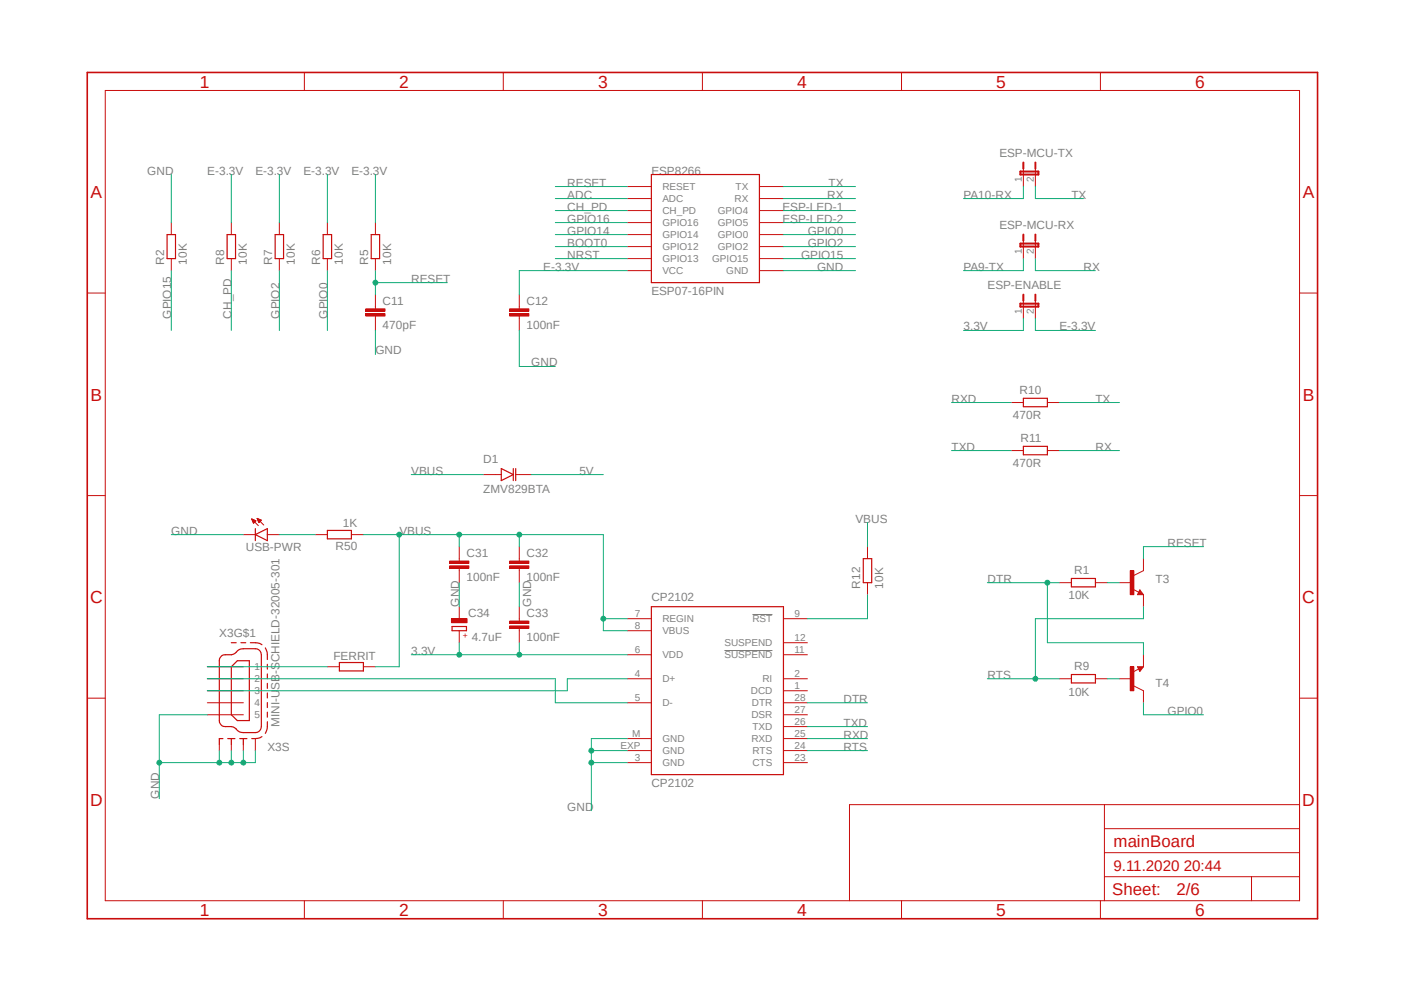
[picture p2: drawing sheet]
<svg xmlns="http://www.w3.org/2000/svg" width="297mm" height="210mm" viewBox="0 0 297 210" stroke-linecap="round" stroke-linejoin="round" font-family="sans-serif">
<path d="M17.9 15l261.2 179.9M279.1 15l-261.2 179.9" fill="none" stroke="#fff" stroke-width=".21"/>
<path d="M153.2 137.6h10.2M159.2 130h4.2" fill="none" stroke="#808080" stroke-width=".21"/>
<g fill="none" stroke="#c90d0c" stroke-width=".21">
<path d="M22.3 19.1h252.6v171.4h-252.6zM64.4 15.3v3.8M106.5 15.3v3.8M148.6 15.3v3.8M190.7 15.3v3.8M232.8 15.3v3.8M132.7 39.5h5.1M160.7 39.5h5M36.2 47.1v2.5M36.2 54.7v2.5M48.9 47.1v2.5M48.9 54.7v2.5"/>
<path d="M59.1 47.1v2.5M59.1 54.7v2.5M69.3 47.1v2.5M69.3 54.7v2.5M79.4 47.1v2.5M79.4 54.7v2.5M132.7 42h5.1M132.7 44.5h5.1M132.7 47.1h5.1M132.7 49.6h5.1M132.7 52.2h5.1M132.7 54.7h5.1"/>
<path d="M132.7 57.2h5.1M160.7 42h5M160.7 44.5h5M160.7 47.1h5M160.7 49.6h5M160.7 52.2h5M160.7 54.7h5M160.7 57.2h5M18.5 62h3.8M79.4 64.9v.4M79.4 66.8v.6M274.9 62h3.8"/>
<path d="M18.5 104.8h3.8M274.9 104.8h3.8M18.5 147.7h3.8M274.9 147.7h3.8M233.6 170.2v20.3M233.6 175.3h41.3M274.9 170.2h-95.2v20.3M64.4 190.5v3.8M106.5 190.5v3.8M148.6 190.5v3.8M190.7 190.5v3.8M232.8 190.5v3.8"/>
<path d="M233.6 185.4h41.3M233.6 180.3h41.3M264.8 185.4v5.1"/>
</g>
<path d="M18.5 15.3h260.2v179h-260.2z" fill="none" stroke="#c90d0c" stroke-width=".34"/>
<path d="M137.8 36.9h22.9v22.9h-22.9zM35.3 49.6h1.8v5.1h-1.8zM48 49.6h1.8v5.1h-1.8zM58.2 49.6h1.8v5.1h-1.8zM68.4 49.6h1.7v5.1h-1.7zM78.5 49.6h1.8v5.1h-1.8z" fill="none" stroke="#c90d0c" stroke-width=".25"/>
<path d="M77.4 66.3h4v.5h-4z" fill-rule="evenodd" fill="#c90d0c"/>
<path d="M77.4 66.3h4v.5h-4z" fill="none" stroke="#c90d0c" stroke-width=".21"/>
<path d="M77.4 65.3h4v.5h-4z" fill-rule="evenodd" fill="#c90d0c"/>
<path d="M77.4 65.3h4v.5h-4zM79.4 62.3v2.6M79.4 67.4v2.5M109.9 64.9v.4M109.9 66.8v.6" fill="none" stroke="#c90d0c" stroke-width=".21"/>
<path d="M107.8 66.3h4.1v.5h-4.1z" fill-rule="evenodd" fill="#c90d0c"/>
<path d="M107.8 66.3h4.1v.5h-4.1z" fill="none" stroke="#c90d0c" stroke-width=".21"/>
<path d="M107.8 65.3h4.1v.5h-4.1z" fill-rule="evenodd" fill="#c90d0c"/>
<g fill="none" stroke="#c90d0c" stroke-width=".21">
<path d="M216.5 35.6v3.9M219 35.6v3.9M216.5 50.9v3.8M219 50.9v3.8M107.8 65.3h4.1v.5h-4.1zM109.9 62.3v2.6M109.9 67.4v2.5M216.5 63.6v3.8M219 63.6v3.8M97.2 118.2v.5M97.2 120.2v.5M132.7 130.9h5.1"/>
<path d="M132.7 138.5h5.1M132.7 133.4h5.1M165.7 130.9h5.1M165.7 138.5h5.1M165.7 135.9h5.1M69.3 141h2.5M76.9 141h2.5M132.7 143.6h5.1M132.7 148.6h5.1M132.7 156.2h5.1M132.7 158.7h5.1M165.7 143.6h5.1"/>
<path d="M165.7 148.6h5.1M165.7 146.1h5.1M165.7 151.2h5.1M165.7 153.7h5.1M165.7 156.2h5.1M165.7 158.7h5.1M132.7 161.3h5.1M165.7 161.3h5.1"/>
</g>
<path d="M215.9 36.3h3.8v.6h-3.8zM216.5 34.4v1.2M219 34.4v1.2M215.9 51.5h3.8v.7h-3.8zM216.5 49.6v1.3M219 49.6v1.3M215.9 64.2h3.8v.7h-3.8zM216.5 62.3v1.3M219 62.3v1.3" fill="none" stroke="#c90d0c" stroke-width=".42"/>
<path d="M137.8 128.3h27.9v35.5h-27.9zM71.8 140.1h5.1v1.8h-5.1z" fill="none" stroke="#c90d0c" stroke-width=".25"/>
<path d="M95.1 119.7h4.1v.5h-4.1z" fill-rule="evenodd" fill="#c90d0c"/>
<path d="M95.1 119.7h4.1v.5h-4.1z" fill="none" stroke="#c90d0c" stroke-width=".21"/>
<path d="M95.1 118.7h4.1v.5h-4.1z" fill-rule="evenodd" fill="#c90d0c"/>
<path d="M95.1 118.7h4.1v.5h-4.1zM97.2 115.6v2.6M109.9 118.2v.5M97.2 120.7v2.5M109.9 120.2v.5" fill="none" stroke="#c90d0c" stroke-width=".21"/>
<path d="M107.8 119.7h4.1v.5h-4.1z" fill-rule="evenodd" fill="#c90d0c"/>
<path d="M107.8 119.7h4.1v.5h-4.1z" fill="none" stroke="#c90d0c" stroke-width=".21"/>
<path d="M107.8 118.7h4.1v.5h-4.1z" fill-rule="evenodd" fill="#c90d0c"/>
<path d="M107.8 118.7h4.1v.5h-4.1zM109.9 115.6v2.6M109.9 120.7v2.5M109.9 130.9v.5M109.9 132.9v.5" fill="none" stroke="#c90d0c" stroke-width=".21"/>
<path d="M107.8 132.4h4.1v.5h-4.1z" fill-rule="evenodd" fill="#c90d0c"/>
<path d="M107.8 132.4h4.1v.5h-4.1z" fill="none" stroke="#c90d0c" stroke-width=".21"/>
<path d="M107.8 131.4h4.1v.5h-4.1z" fill-rule="evenodd" fill="#c90d0c"/>
<path d="M107.8 131.4h4.1v.5h-4.1zM109.9 128.3v2.6M109.9 133.4v2.5" fill="none" stroke="#c90d0c" stroke-width=".21"/>
<path d="M95.6 132.5h3.1v.9h-3.1z" fill="none" stroke="#c90d0c" stroke-width=".25"/>
<path d="M95.5 130.9h3.3v.8h-3.3z" fill-rule="evenodd" fill="#c90d0c"/>
<g fill="none" stroke="#c90d0c" stroke-width=".21">
<path d="M51.5 113.1h2.5M53.3 109.8l1.4 1.4M53.3 109.8h.1M53.3 109.8l.8 .4-.5 .5zM53.3 109.9h.3M53.3 110h.5M53.4 110.1h.6M53.4 110.2h.7M53.5 110.3h.5M53.5 110.4h.4M53.6 110.4h.2M53.6 110.5h.2"/>
<path d="M53.6 110.6h.1M54.4 109.6l1.4 1.4M54.4 109.6l.9 .4M54.4 109.6l.4 .9 .5-.5M54.4 109.7h.2M54.5 109.9h.5M54.5 109.8h.3M54.5 110h.7M54.6 110.1h.6M54.6 110.2h.5M54.7 110.3h.3M54.7 110.4h.2"/>
<path d="M56.6 113.1h2.5M66.7 113.1h2.6M74.3 113.1h2.6M102.2 100.4h3.8M109.1 100.4h3.3M183.5 115.6v2.6M95.5 130.9h3.3v.8h-3.3zM97.2 128.3v2.6M97.2 133.4v2.5M183.5 123.2v2.6M239.7 124.6l1.2 .7M241.1 124.8l.8 1h-1.3z"/>
<path d="M241.9 120.7l-2 1M43.9 141h7.6M43.9 143.6h7.6M43.9 146.1h7.6M43.9 148.6h7.6M43.9 151.2h7.6M46.4 156.2v2.5M48.9 156.2v2.5M51.5 156.2v2.5M54 156.2v2.5"/>
</g>
<g fill="none" stroke="#c90d0c" stroke-width=".25">
<path d="M106 99.1l2.6 1.3-2.6 1.2zM108.6 99.1v2.5M109.1 99.1v2.5M54 113.1l2.6-1.3v2.5zM54 111.8v2.5M69.3 112.2h5v1.8h-5zM182.6 118.2h1.8v5h-1.8zM46.9 138.7l.3-.2a3.9 3.9 0 0 0 2.5-.3l.3-.2a1.71 1.71 0 0 1 1.5-.8h2.5a1.25 1.25 0 0 1 1.3 1.3v15.2a1.27 1.27 0 0 1-1.3 1.2h-2.5a2.1 2.1 0 0 1-1.8-1 3.9 3.9 0 0 0-2.5-.3 1.35 1.35 0 0 1-.8-1.2v-12.7v-.4zM48.9 135.9h1.1M50.2 139.7h2.5v12.7h-2.5l-1.3-1.2v-10.2zM51 135.9h1M53 135.9a3.5 3.5 0 0 1 2.4 .5"/>
<path d="M56.1 137a3.5 3.5 0 0 1 .5 2.5M241.1 125.3l.2 .2h-.4l.2-.5 .5 .6h-.7M46.4 156.2h.8M48.2 156.2h1.5M50.7 156.2h1.5M55.4 155.8a3.2 3.2 0 0 1-2.1 .4M56.6 152.7a3.5 3.5 0 0 1-.5 2.4M56.6 140.5v1M56.6 142.5v1.1M56.6 144.5v1.1M56.6 146.6v1M56.6 148.6v1"/>
<path d="M56.6 150.6v1.1"/>
</g>
<path d="M239.1 120.7h.8v5.1h-.8z" fill-rule="evenodd" fill="#c90d0c"/>
<path d="M241.9 118.2v2.5M236.8 123.2h2.6M239.1 120.7h.8v5.1h-.8zM241.9 125.8v2.5M239.9 145.1l2 1M240.6 141h1.3l-.8 1zM240.9 141.5l-1.2 .6" fill="none" stroke="#c90d0c" stroke-width=".21"/>
<path d="M240.9 141.1h.7l-.5 .7-.2-.5h.4l-.2 .2" fill="none" stroke="#c90d0c" stroke-width=".25"/>
<path d="M239.1 141h.8v5.1h-.8z" fill-rule="evenodd" fill="#c90d0c"/>
<path d="M214 85.1h2.5M214 95.3h2.5M221.6 85.1h2.5M221.6 95.3h2.5M224.1 123.2h2.6M231.7 123.2h2.6M241.9 138.5v2.5M224.1 143.6h2.6M231.7 143.6h2.6M236.8 143.6h2.6M239.1 141h.8v5.1h-.8zM241.9 146.1v2.5" fill="none" stroke="#c90d0c" stroke-width=".21"/>
<path d="M216.5 84.2h5.1v1.8h-5.1zM216.5 94.4h5.1v1.8h-5.1zM226.7 122.3h5v1.8h-5zM226.7 142.7h5v1.7h-5z" fill="none" stroke="#c90d0c" stroke-width=".25"/>
<path d="M117.5 39.5h15.2M79.4 57.2v5.1M79.4 59.8h15.2" fill="none" stroke="#0dab76" stroke-width=".21"/>
<circle cx="79.4" cy="59.8" r=".51" fill="#0dab76"/>
<g fill="none" stroke="#0dab76" stroke-width=".21">
<path d="M36.2 36.9v10.2M48.9 36.9v10.2M59.1 36.9v10.2M69.3 36.9v10.2M79.4 36.9v10.2M48.9 57.2v12.7M117.5 42h15.2M117.5 44.5h15.2M117.5 52.2h15.2M117.5 54.7h15.2M132.7 57.2h-22.8v5.1M165.7 57.2h15.3"/>
<path d="M79.4 69.9v5.1M109.9 69.9v7.6h7.6M219 67.4v2.5h12.7M254.6 115.6h-12.7v2.6M125.1 158.7h7.6M132.7 156.2h-7.6v15.2"/>
<circle cx="79.4" cy="59.8" r=".51"/>
</g>
<circle cx="125.1" cy="158.8" r=".51" fill="#0dab76"/>
<g fill="none" stroke="#0dab76" stroke-width=".21">
<path d="M125.1 161.3h7.6"/>
<circle cx="125.1" cy="158.8" r=".51"/>
</g>
<circle cx="125.1" cy="161.3" r=".51" fill="#0dab76"/>
<g fill="none" stroke="#0dab76" stroke-width=".21">
<path d="M97.2 123.2v5.1M109.9 123.2v5.1M43.9 151.2h-10.2v17.7M46.4 158.7v2.6h-12.7"/>
<circle cx="125.1" cy="161.3" r=".51"/>
</g>
<circle cx="33.7" cy="161.3" r=".51" fill="#0dab76"/>
<g fill="none" stroke="#0dab76" stroke-width=".21">
<path d="M54 158.7v2.6h-2.5"/>
<circle cx="33.7" cy="161.3" r=".51"/>
</g>
<circle cx="46.4" cy="161.3" r=".51" fill="#0dab76"/>
<g fill="none" stroke="#0dab76" stroke-width=".21">
<path d="M51.5 158.7v2.6h-5.1"/>
<circle cx="46.4" cy="161.3" r=".51"/>
</g>
<circle cx="51.5" cy="161.3" r=".51" fill="#0dab76"/>
<g fill="none" stroke="#0dab76" stroke-width=".21">
<path d="M48.9 158.7v2.6"/>
<circle cx="51.5" cy="161.3" r=".51"/>
</g>
<circle cx="48.9" cy="161.3" r=".51" fill="#0dab76"/>
<g fill="none" stroke="#0dab76" stroke-width=".21">
<path d="M165.7 39.5h15.3M216.5 39.5v2.5h-12.7M219 39.5v2.5h10.2M36.2 57.2v12.7M59.1 57.2v12.7M69.3 57.2v12.7M117.5 47.1h15.2M165.7 54.7h15.3M165.7 52.2h15.3M165.7 49.6h15.3M165.7 47.1h15.3M165.7 44.5h15.3"/>
<path d="M165.7 42h15.3M216.5 54.7v2.5h-12.7M219 54.7v2.5h12.7M216.5 67.4v2.5h-12.7M224.1 95.3h12.7M224.1 85.1h12.7M36.2 113.1h15.3M87 138.5h45.7M109.9 135.9v2.6M241.9 148.6v2.6h12.7"/>
<circle cx="48.9" cy="161.3" r=".51"/>
</g>
<circle cx="109.9" cy="138.5" r=".51" fill="#0dab76"/>
<g fill="none" stroke="#0dab76" stroke-width=".21">
<path d="M97.2 135.9v2.6"/>
<circle cx="109.9" cy="138.5" r=".51"/>
</g>
<circle cx="97.2" cy="138.5" r=".51" fill="#0dab76"/>
<g fill="none" stroke="#0dab76" stroke-width=".21">
<path d="M208.9 123.2h15.2M221.6 123.2v12.7h20.3v2.6M170.8 148.6h12.7"/>
<circle cx="97.2" cy="138.5" r=".51"/>
</g>
<circle cx="221.6" cy="123.2" r=".51" fill="#0dab76"/>
<g fill="none" stroke="#0dab76" stroke-width=".21">
<path d="M241.9 128.3v2.6h-22.9v12.7h5.1M170.8 158.7h12.7"/>
<circle cx="221.6" cy="123.2" r=".51"/>
</g>
<circle cx="219" cy="143.6" r=".51" fill="#0dab76"/>
<g fill="none" stroke="#0dab76" stroke-width=".21">
<path d="M201.3 85.1h12.7M201.3 95.3h12.7M109.9 115.6v-2.5h17.7v20.3h5.1M127.6 130.9h5.1M183.5 125.8v5.1h-12.7M170.8 156.2h12.7M170.8 153.7h12.7M208.9 143.6h10.1"/>
<circle cx="219" cy="143.6" r=".51"/>
</g>
<circle cx="127.6" cy="130.9" r=".51" fill="#0dab76"/>
<circle cx="127.6" cy="130.9" r=".51" fill="none" stroke="#0dab76" stroke-width=".21"/>
<circle cx="109.9" cy="113.1" r=".51" fill="#0dab76"/>
<g fill="none" stroke="#0dab76" stroke-width=".21">
<path d="M97.2 113.1v2.5M109.9 113.1h-25.4v27.9h-5.1"/>
<circle cx="109.9" cy="113.1" r=".51"/>
</g>
<circle cx="97.2" cy="113.1" r=".51" fill="#0dab76"/>
<g fill="none" stroke="#0dab76" stroke-width=".21">
<path d="M76.9 113.1h7.6"/>
<circle cx="97.2" cy="113.1" r=".51"/>
</g>
<circle cx="84.5" cy="113.1" r=".51" fill="#0dab76"/>
<g fill="none" stroke="#0dab76" stroke-width=".21">
<path d="M117.5 49.6h15.2M59.1 113.1h7.6M87 100.4h15.2M112.4 100.4h15.2M183.5 110.5v5.1M234.3 123.2h2.5M43.9 141h25.4M43.9 143.6h73.6v5h15.2M132.7 143.6h-12.7v2.5h-76.1M234.3 143.6h2.5"/>
<circle cx="84.5" cy="113.1" r=".51"/>
</g>
<g font-size="3.7" fill="#c90d0c">
<text x="42.3" y="18.5">1</text>
<text x="84.4" y="18.5">2</text>
<text x="126.5" y="18.5">3</text>
<text x="168.6" y="18.5">4</text>
<text x="210.7" y="18.5">5</text>
<text x="252.9" y="18.5">6</text>
<text x="19.1" y="41.9">A</text>
<text x="275.6" y="41.9">A</text>
<text x="19.1" y="84.7">B</text>
<text x="275.6" y="84.7">B</text>
<text x="19" y="127.5">C</text>
<text x="275.5" y="127.5">C</text>
<text x="19" y="170.4">D</text>
<text x="275.5" y="170.4">D</text>
<text x="42.3" y="193.7">1</text>
<text x="84.4" y="193.7">2</text>
<text x="126.5" y="193.7">3</text>
<text x="168.6" y="193.7">4</text>
<text x="210.7" y="193.7">5</text>
<text x="252.9" y="193.7">6</text>
</g>
<g font-size="3.6" fill="#c90d0c">
<text x="235.5" y="179.1">mainBoard</text>
<text x="235.3" y="189.4">Sheet:</text>
<text x="248.9" y="189.2">2/6</text>
</g>
<text font-size="3.2" fill="#c90d0c" x="235.5" y="184.1">9.11.2020 20:44</text>
<g font-size="2.5" fill="#808080">
<text x="211.4" y="33.1">ESP-MCU-TX</text>
<text x="31.2" y="36.9">GND</text>
<text x="43.9" y="36.9">E-3.3V</text>
<text x="54" y="36.9">E-3.3V</text>
<text x="64.2" y="36.9">E-3.3V</text>
<text x="74.3" y="36.9">E-3.3V</text>
<text x="120" y="39.5">RESET</text>
<text x="120" y="42">ADC</text>
<text x="137.8" y="36.9">ESP8266</text>
<text x="175" y="42">RX</text>
<text x="175.3" y="39.5">TX</text>
<text x="203.8" y="42">PA10-RX</text>
<text x="226.7" y="42">TX</text>
<text x="120" y="44.5">CH_PD</text>
<text x="120" y="47.1">GPIO16</text>
<text x="165.5" y="47.1">ESP-LED-2</text>
<text x="165.5" y="44.5">ESP-LED-1</text>
<text x="120" y="52.2">BOOT0</text>
<text x="120" y="49.6">GPIO14</text>
<text x="170.9" y="52.2">GPIO2</text>
<text x="170.9" y="49.6">GPIO0</text>
<text x="211.4" y="48.3">ESP-MCU-RX</text>
<text x="34.8" y="56" transform="rotate(-90 34.8 56)">R2</text>
<text x="39.5" y="56" transform="rotate(-90 39.5 56)">10K</text>
<text x="47.4" y="56" transform="rotate(-90 47.4 56)">R8</text>
<text x="52.2" y="56" transform="rotate(-90 52.2 56)">10K</text>
<text x="57.6" y="56" transform="rotate(-90 57.6 56)">R7</text>
<text x="62.4" y="56" transform="rotate(-90 62.4 56)">10K</text>
<text x="67.7" y="56" transform="rotate(-90 67.7 56)">R6</text>
<text x="72.6" y="56" transform="rotate(-90 72.6 56)">10K</text>
<text x="77.9" y="56" transform="rotate(-90 77.9 56)">R5</text>
<text x="82.7" y="56" transform="rotate(-90 82.7 56)">10K</text>
<text x="87" y="59.8">RESET</text>
<text x="114.9" y="57.2">E-3.3V</text>
<text x="120" y="54.7">NRST</text>
<text x="169.5" y="54.7">GPIO15</text>
<text x="172.8" y="57.2">GND</text>
<text x="203.8" y="57.2">PA9-TX</text>
<text x="229.2" y="57.2">RX</text>
<text x="80.9" y="64.5">C11</text>
<text x="111.4" y="64.5">C12</text>
<text x="137.8" y="62.3">ESP07-16PIN</text>
<text x="208.9" y="61">ESP-ENABLE</text>
<text x="36.2" y="67.4" transform="rotate(-90 36.2 67.4)">GPIO15</text>
<text x="48.9" y="67.4" transform="rotate(-90 48.9 67.4)">CH_PD</text>
<text x="59.1" y="67.4" transform="rotate(-90 59.1 67.4)">GPIO2</text>
<text x="69.3" y="67.4" transform="rotate(-90 69.3 67.4)">GPIO0</text>
<text x="80.9" y="69.5">470pF</text>
<text x="111.4" y="69.5">100nF</text>
<text x="203.8" y="69.9">3.3V</text>
<text x="224.1" y="69.9">E-3.3V</text>
<text x="79.4" y="75">GND</text>
<text x="112.4" y="77.5">GND</text>
<text x="215.7" y="83.4">R10</text>
<text x="201.3" y="85.1">RXD</text>
<text x="214.3" y="88.7">470R</text>
<text x="231.7" y="85.1">TX</text>
<text x="201.3" y="95.3">TXD</text>
<text x="215.9" y="93.5">R11</text>
<text x="231.7" y="95.3">RX</text>
<text x="87" y="100.4">VBUS</text>
<text x="102.2" y="97.8">D1</text>
<text x="122.6" y="100.4">5V</text>
<text x="214.3" y="98.8">470R</text>
<text x="102.2" y="104.2">ZMV829BTA</text>
<text x="36.2" y="113.1">GND</text>
<text x="72.6" y="111.6">1K</text>
<text x="84.5" y="113.1">VBUS</text>
<text x="181" y="110.5">VBUS</text>
<text x="52" y="116.6">USB-PWR</text>
<text x="71" y="116.3">R50</text>
<text x="98.7" y="117.8">C31</text>
<text x="111.4" y="117.8">C32</text>
<text x="247" y="115.6">RESET</text>
<text x="98.7" y="122.9">100nF</text>
<text x="111.4" y="122.9">100nF</text>
<text x="182" y="124.5" transform="rotate(-90 182 124.5)">R12</text>
<text x="186.8" y="124.5" transform="rotate(-90 186.8 124.5)">10K</text>
<text x="208.9" y="123.2">DTR</text>
<text x="227.2" y="121.4">R1</text>
<text x="244.4" y="123.2">T3</text>
<text x="97.2" y="128.3" transform="rotate(-90 97.2 128.3)">GND</text>
<text x="99" y="130.6">C34</text>
<text x="111.4" y="130.5">C33</text>
<text x="112.4" y="128.3" transform="rotate(-90 112.4 128.3)">GND</text>
<text x="137.8" y="127">CP2102</text>
<text x="226" y="126.8">10K</text>
<text x="46.4" y="134.7">X3G$1</text>
<text x="99.8" y="135.6">4.7uF</text>
<text x="111.4" y="135.6">100nF</text>
<text x="70.5" y="139.5">FERRIT</text>
<text x="87" y="138.5">3.3V</text>
<text x="208.9" y="143.6">RTS</text>
<text x="227.2" y="141.7">R9</text>
<text x="178.4" y="148.6">DTR</text>
<text x="226" y="147.1">10K</text>
<text x="244.4" y="145.3">T4</text>
<text x="59.1" y="153.7" transform="rotate(-90 59.1 153.7)">MINI-USB-SCHIELD-32005-301</text>
<text x="178.4" y="153.7">TXD</text>
<text x="247" y="151.2">GPIO0</text>
<text x="56.6" y="158.8">X3S</text>
<text x="178.4" y="158.8">RTS</text>
<text x="178.4" y="156.2">RXD</text>
<text x="137.8" y="166.4">CP2102</text>
<text x="33.7" y="168.9" transform="rotate(-90 33.7 168.9)">GND</text>
<text x="120" y="171.5">GND</text>
</g>
<g font-size="2.1" fill="#808080">
<text x="140.1" y="40.2">RESET</text>
<text x="155.6" y="40.2">TX</text>
<text x="216.2" y="38.4" transform="rotate(-90 216.2 38.4)">1</text>
<text x="218.7" y="38.4" transform="rotate(-90 218.7 38.4)">2</text>
<text x="140.1" y="42.8">ADC</text>
<text x="140.1" y="45.3">CH_PD</text>
<text x="140.1" y="47.8">GPIO16</text>
<text x="151.8" y="47.8">GPIO5</text>
<text x="151.8" y="45.3">GPIO4</text>
<text x="155.4" y="42.8">RX</text>
<text x="140.1" y="50.4">GPIO14</text>
<text x="140.1" y="52.9">GPIO12</text>
<text x="151.8" y="52.9">GPIO2</text>
<text x="151.8" y="50.4">GPIO0</text>
<text x="216.2" y="53.7" transform="rotate(-90 216.2 53.7)">1</text>
<text x="218.7" y="53.7" transform="rotate(-90 218.7 53.7)">2</text>
<text x="140.1" y="55.5">GPIO13</text>
<text x="140.1" y="58">VCC</text>
<text x="150.7" y="55.5">GPIO15</text>
<text x="153.6" y="58">GND</text>
<text x="216.2" y="66.4" transform="rotate(-90 216.2 66.4)">1</text>
<text x="218.7" y="66.4" transform="rotate(-90 218.7 66.4)">2</text>
<text x="134.3" y="130.5">7</text>
<text x="140.1" y="131.6">REGIN</text>
<text x="159.2" y="131.6">RST</text>
<text x="168.1" y="130.5">9</text>
<text x="134.3" y="133">8</text>
<text x="140.1" y="134.2">VBUS</text>
<text x="153.2" y="136.7">SUSPEND</text>
<text x="168.1" y="135.6">12</text>
<text x="53.8" y="141.8">1</text>
<text x="134.3" y="138.1">6</text>
<text x="134.3" y="143.2">4</text>
<text x="140.1" y="139.2">VDD</text>
<text x="153.2" y="139.2">SUSPEND</text>
<text x="168.1" y="138.1">11</text>
<text x="168.1" y="143.2">2</text>
<text x="53.8" y="144.3">2</text>
<text x="53.8" y="146.9">3</text>
<text x="53.8" y="149.4">4</text>
<text x="134.3" y="148.3">5</text>
<text x="140.1" y="144.3">D+</text>
<text x="140.1" y="149.4">D-</text>
<text x="158.8" y="146.9">DCD</text>
<text x="159" y="149.4">DTR</text>
<text x="161.3" y="144.3">RI</text>
<text x="168.1" y="145.7">1</text>
<text x="168.1" y="148.3">28</text>
<text x="53.8" y="151.9">5</text>
<text x="133.7" y="155.9">M</text>
<text x="159" y="151.9">DSR</text>
<text x="159.2" y="154.5">TXD</text>
<text x="168.1" y="150.8">27</text>
<text x="168.1" y="153.3">26</text>
<text x="168.1" y="155.9">25</text>
<text x="131.3" y="158.4">EXP</text>
<text x="134.3" y="161">3</text>
<text x="140.1" y="159.5">GND</text>
<text x="140.1" y="157">GND</text>
<text x="159" y="157">RXD</text>
<text x="159.2" y="159.5">RTS</text>
<text x="168.1" y="158.4">24</text>
<text x="168.1" y="161">23</text>
<text x="140.1" y="162.1">GND</text>
<text x="159.2" y="162.1">CTS</text>
</g>
<text font-size="1.8" fill="#c90d0c" x="99" y="134.8" transform="rotate(-90 99 134.8)">+</text>
</svg>
